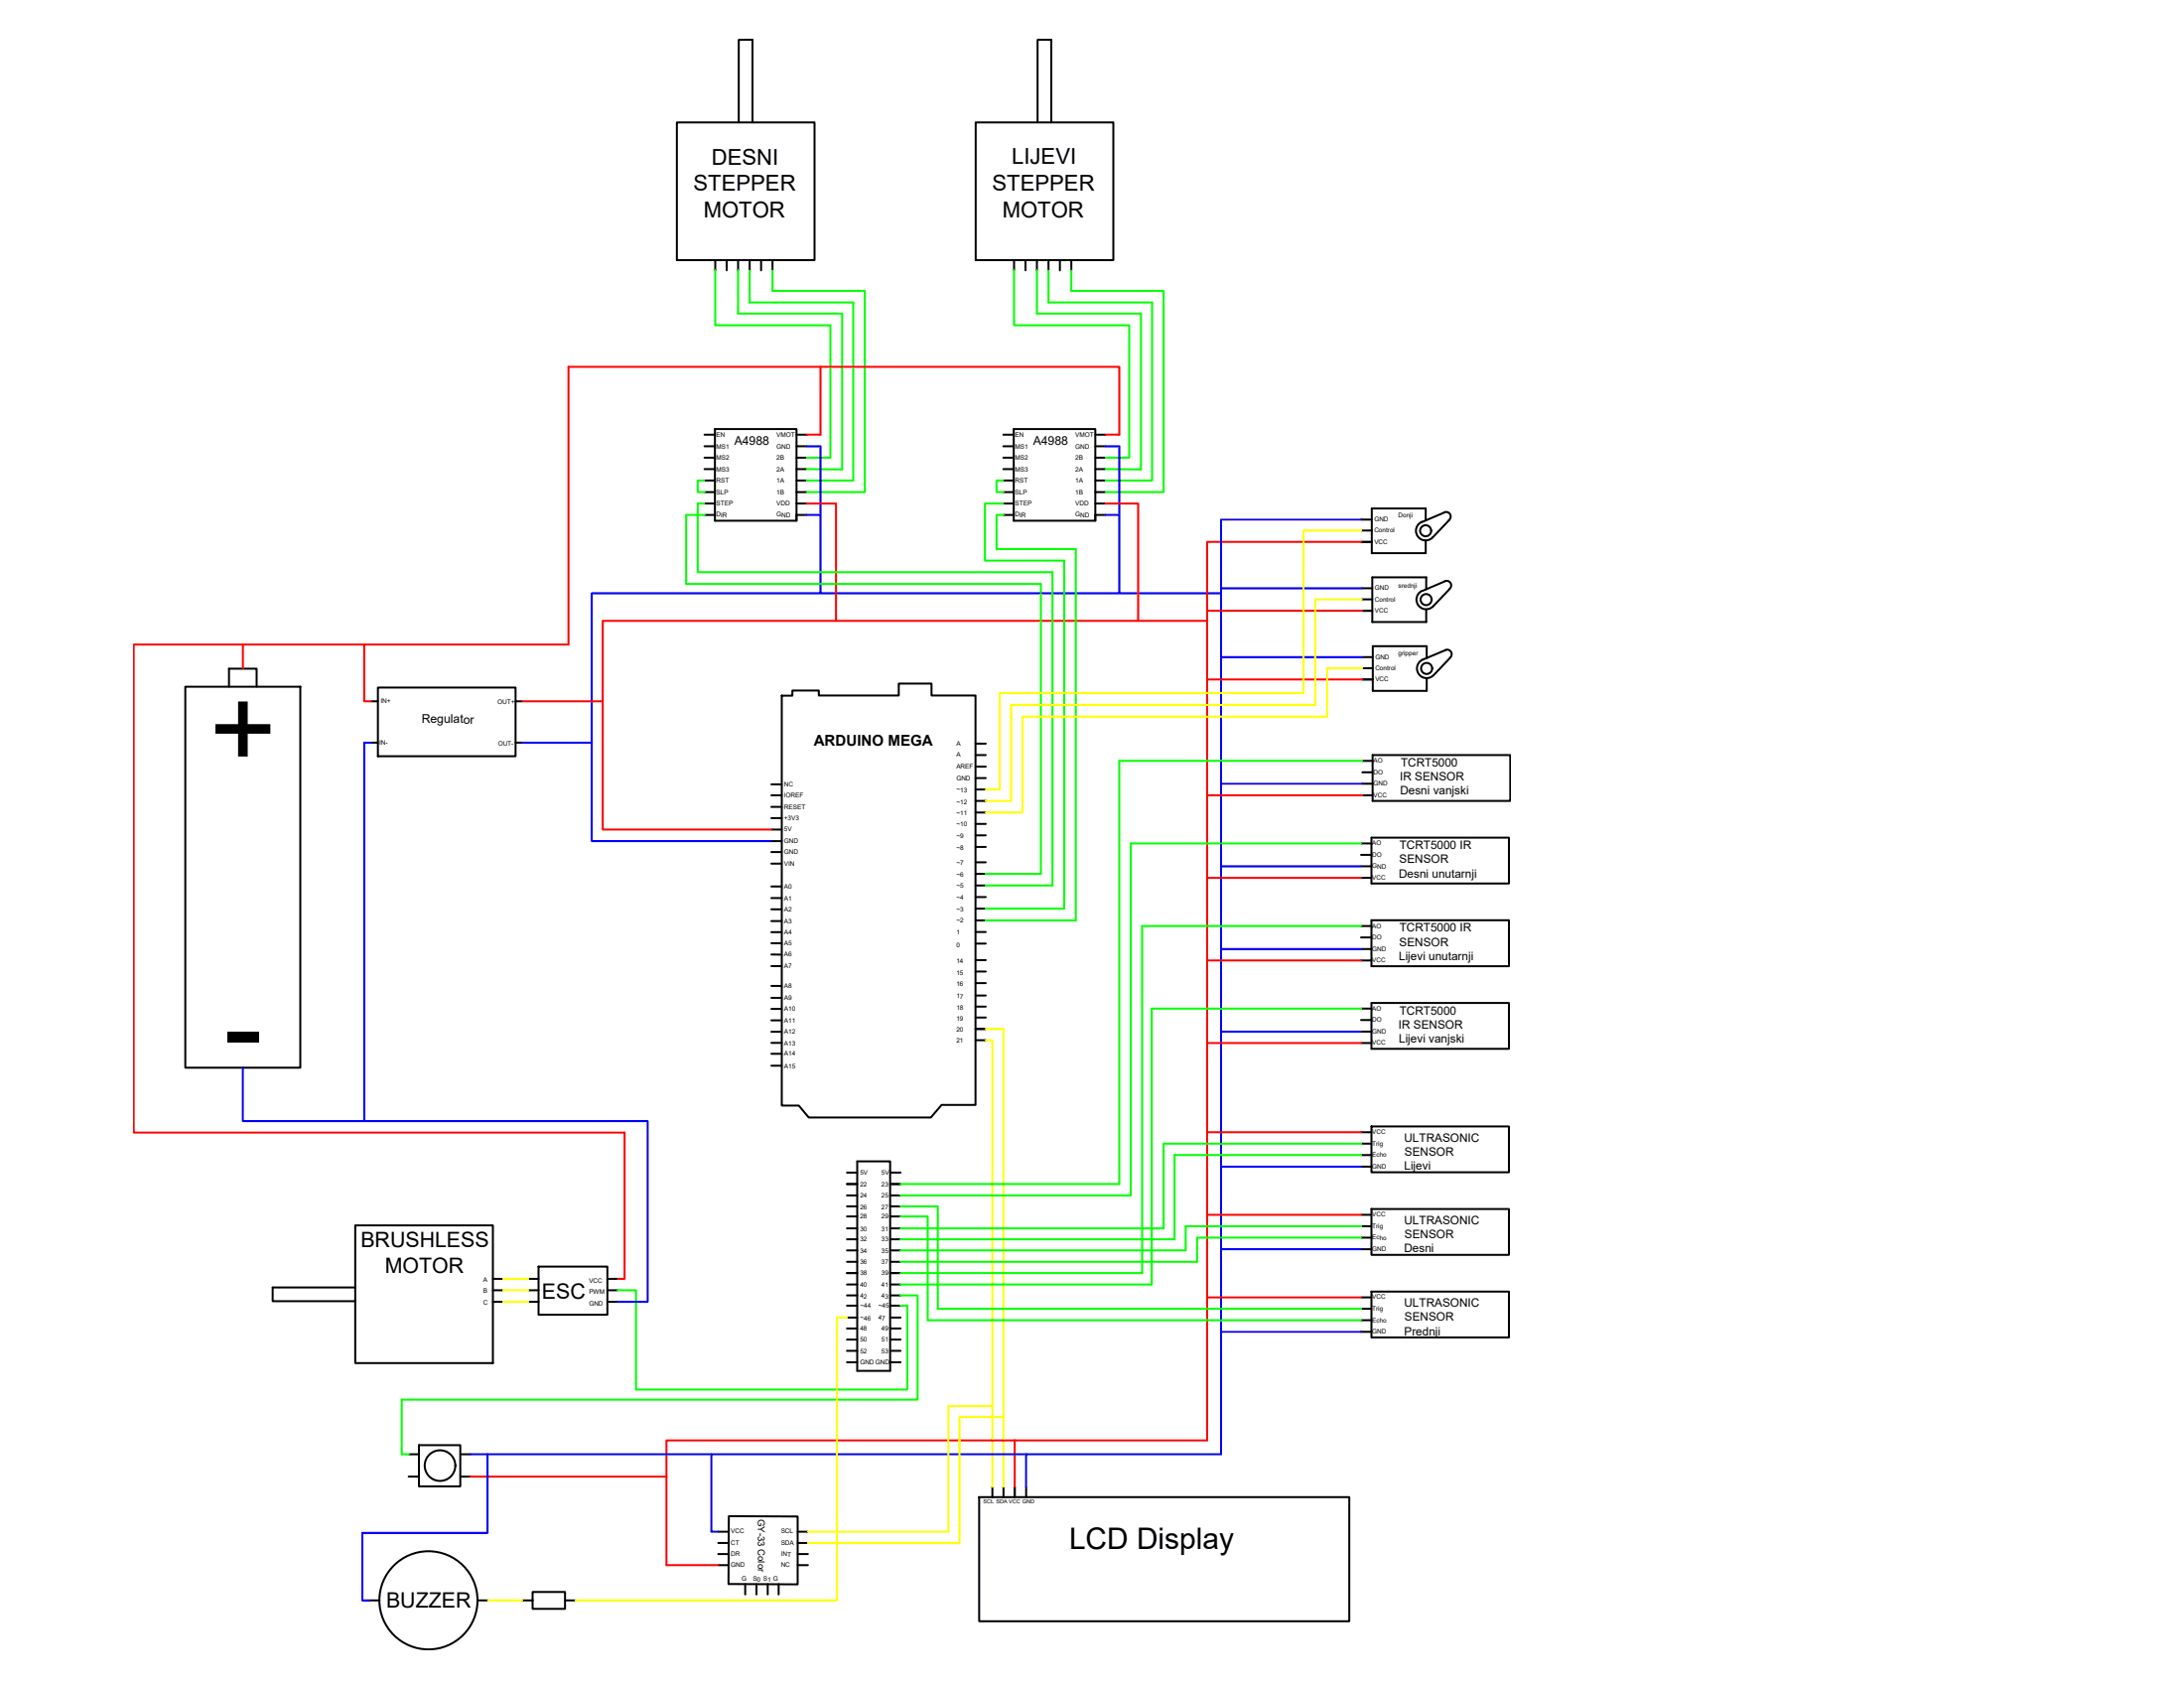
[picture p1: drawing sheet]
<svg xmlns="http://www.w3.org/2000/svg" width="279mm" height="216mm" viewBox="0 0 279 216" stroke-linecap="round" stroke-linejoin="round" font-family="sans-serif">
<!-- layer: 0 -->
<g fill="none" stroke="#000" stroke-width=".25">
<path d="M86.6 15.7h17.6v17.6h-17.6zM94.5 15.7v-10.6h1.8v10.6M124.8 15.7h17.6v17.6h-17.6zM132.7 15.7v-10.6h1.8v10.6M91.5 33.3v1.3M93 33.3v1.3M94.4 33.3v1.3M95.9 33.3v1.3M97.4 33.3v1.3M98.8 33.3v1.3M129.7 33.3v1.3M131.2 33.3v1.3"/>
<path d="M132.7 33.3v1.3M134.1 33.3v1.3M135.6 33.3v1.3M137.1 33.3v1.3M90.1 58.5h1.4M90.1 57.1h1.4M90.1 55.6h1.4M91.5 54.9h10.4v11.7h-10.4zM101.9 58.5h1.3M101.9 57.1h1.3M101.9 55.6h1.3M128.4 58.5h1.3"/>
<path d="M128.4 57.1h1.3M128.4 55.6h1.3M129.7 54.9h10.4v11.7h-10.4zM140.1 58.5h1.3M140.1 57.1h1.3M140.1 55.6h1.3M90.1 65.9h1.4M90.1 64.4h1.4M90.1 62.9h1.4M90.1 61.5h1.4M90.1 60h1.4M101.9 64.4h1.3"/>
<path d="M101.9 62.9h1.3M101.9 61.5h1.3M101.9 60h1.3M103.2 65.9h-1.3v.7M128.4 65.9h1.3M128.4 64.4h1.3M128.4 62.9h1.3M128.4 61.5h1.3M128.4 60h1.3M140.1 64.4h1.3M140.1 62.9h1.3M140.1 61.5h1.3"/>
<path d="M140.1 60h1.3M141.4 65.9h-1.3v.7M174.2 69.3h1.3M174.2 67.9h1.3M174.2 66.5h1.3M174.2 78.1h1.4M174.2 76.7h1.4M174.2 75.2h1.4M182.4 66.6v-1.6h-6.9v5.8h6.9v-1.7M182.5 75.4v-1.6h-6.9v5.8h6.9v-1.7M184.8 74.3a.58 .58 0 0 1 .8 .3 .58 .58 0 0 1-.2 .7M184.8 74.4l-2.8 1.2a1.24 1.24 0 0 0-.6 1.8 1.24 1.24 0 0 0 1.9 .1l2.1-2.2"/>
<path d="M185.4 66.5a.58 .58 0 0 0 .1-.7 .58 .58 0 0 0-.7-.3l-2.9 1.3M185.4 66.5l-2.1 2.2a1.24 1.24 0 0 1-1.9-.1 1.24 1.24 0 0 1 .5-1.9M23.7 87.8h14.7v48.8h-14.7zM29.3 87.8v-2.3h3.5v2.3M47.5 89.7h.8M47.5 95h.8M48.3 87.9h17.7v8.8h-17.7zM66 89.7h.8M66 95h.8M100 89h1.4v-.7h3.4v.7h10.2v-1.6h4.2v1.6h5.6v52.3h-4.3l-1.4 1.6h-15.6l-1.3-1.5h-2.2zM124.8 99.5h1.3M124.8 98.1h1.3"/>
<path d="M124.8 96.6h1.3M124.8 95.1h1.3M174.3 98.8h1.3M174.3 97.3h1.3M174.3 86.9h1.3M174.3 85.5h1.3M174.3 84h1.3M175.6 96.6h17.6v5.8h-17.6zM182.5 84.2v-1.6h-6.9v5.8h6.9v-1.7M185.5 84.1a.57 .57 0 0 0 .1-.7 .57 .57 0 0 0-.7-.2l-2.9 1.2a1.24 1.24 0 0 0-.5 1.8 1.24 1.24 0 0 0 1.9 .2l2.1-2.2M98.7 101.7h1.3M98.7 103.2h1.3"/>
<path d="M98.7 104.6h1.3M98.7 107.6h1.3M98.7 106.1h1.3M98.7 109h1.3M98.7 110.5h1.3M98.7 113.4h1.3M98.7 114.9h1.3M98.7 116.3h1.3M98.7 117.8h1.3M98.7 119.2h1.3M98.7 100.3h1.3M124.8 119.2h1.3"/>
<path d="M124.8 117.7h1.3M124.8 116.2h1.3M124.8 114.7h1.3M124.8 113.3h1.3M124.8 111.8h1.3M124.8 110.3h1.3M124.8 108.3h1.3M124.8 106.8h1.3M124.8 105.4h1.3M124.8 103.9h1.3M124.8 102.4h1.3M124.8 101h1.3"/>
<path d="M174.1 119.9h1.4M174.1 118.4h1.4M174.1 109.3h1.4M174.1 110.8h1.4M174.1 112.3h1.4M174.1 107.9h1.4M174.3 101.7h1.3M174.3 100.2h1.3M175.5 117.7h17.5v5.9h-17.5zM175.5 107.1h17.5v5.9h-17.5zM98.7 120.6h1.3M98.7 122.1h1.3"/>
<path d="M98.7 123.6h1.3M98.7 126.1h1.3M98.7 127.6h1.3M98.7 129h1.3M98.7 130.5h1.3M98.7 132h1.3M98.7 133.4h1.3M98.7 134.8h1.3M98.7 136.3h1.3M124.8 133h1.3M124.8 131.6h1.3M124.8 130.1h1.3"/>
<path d="M124.8 128.7h1.3M124.8 127.3h1.3M124.8 125.7h1.3M124.8 124.3h1.3M124.8 122.8h1.3M124.8 120.7h1.3M174.1 131.9h1.4M174.1 130.5h1.4M174.1 133.4h1.4M174.1 129h1.4M174.1 121.4h1.4M174.1 122.8h1.4"/>
<path d="M175.5 128.3h17.5v5.8h-17.5zM45.4 156.7h17.7v17.6h-17.7zM108.4 150h1.3M108.4 151.4h1.3M108.4 152.9h1.3M108.4 154.3h1.3M108.4 159.9h1.3M108.4 158.5h1.3M108.4 157.1h1.3M108.4 155.6h1.3M109.7 148.5h4.2v26.8h-4.2zM113.9 150h1.3"/>
<path d="M113.9 151.4h1.3M113.9 152.9h1.3M113.9 154.3h1.3M113.9 159.9h1.3M113.9 158.5h1.3M113.9 157.1h1.3M113.9 155.6h1.3M174.1 146.3h1.4M174.1 147.7h1.4M174.1 149.2h1.4M174.1 144.8h1.4M174.1 156.8h1.4"/>
<path d="M174.1 158.3h1.4M174.1 159.8h1.4M174.1 155.4h1.4M175.5 144.1h17.5v5.8h-17.5zM175.5 154.6h17.5v5.9h-17.5zM45.4 164.7h-10.5v1.7h10.5M63.1 166.5h1.3M63.1 165h1.3M63.1 163.6h1.3M67.6 166.5h1.3M67.6 165h1.3M67.6 163.6h1.3"/>
<path d="M68.9 162h8.8v6.2h-8.8zM77.7 166.5h1.3M77.7 165h1.3M77.7 163.6h1.3M108.4 161.4h1.3M108.4 162.8h1.3M108.4 164.3h1.3M108.4 165.7h1.3M108.4 172.8h1.3M108.4 171.3h1.3M108.4 169.9h1.3M108.4 168.5h1.3"/>
<path d="M108.4 167h1.3M108.4 174.2h1.3M113.9 161.4h1.3M113.9 162.8h1.3M113.9 164.3h1.3M113.9 165.7h1.3M113.9 172.8h1.3M113.9 171.3h1.3M113.9 169.9h1.3M113.9 168.5h1.3M113.9 167h1.3M113.9 174.2h1.3"/>
<path d="M174.1 167.4h1.4M174.1 168.9h1.4M174.1 170.3h1.4M174.1 165.9h1.4M175.5 165.2h17.5v5.9h-17.5zM52.3 186h1.3M52.3 188.9h1.3M53.6 184.8h5.3v5.3h-5.3zM58.9 186h1.3M58.9 188.9h1.3M91.9 195.9h1.3M91.9 197.4h1.3"/>
<path d="M91.9 198.8h1.3M102 195.9h1.4M102 197.4h1.4M102 198.8h1.4M125.3 191.5h47.3v15.9h-47.3zM127 190.2v1.3M128.4 190.2v1.3M129.8 190.2v1.3M131.3 190.2v1.3M47.2 204.7h1.4M61.1 204.7h1.3M66.8 204.7h1.3v1.1h4.2v-2.2h-4.2v1.1"/>
<path d="M72.3 204.7h1.3M91.9 200.2h1.3M93.2 202.6v-8.7l8.8 .1v8.6h-8.8M95.3 202.6v1.3M96.8 202.6v1.3M98.2 202.6v1.3M99.6 202.6v1.3M102 200.2h1.4"/>
<circle cx="182.4" cy="67.9" r=".71"/>
<circle cx="182.4" cy="76.7" r=".71"/>
<circle cx="182.5" cy="85.5" r=".71"/>
<circle cx="56.3" cy="187.5" r="1.96"/>
<circle cx="54.8" cy="204.7" r="6.3"/>
</g>
<!-- layer: data -->
<g fill="none" stroke="#0f0" stroke-width=".25">
<path d="M91.5 34.6v7h14.7v16.9h-3M94.4 34.6v5.5h13.3v19.9h-4.5M95.9 34.6v4.1h13.3v22.8h-6M98.8 34.6v2.6h11.8v25.7h-7.4M129.7 34.6v7h14.8v16.9h-3.1M132.7 34.6v5.5h13.3v19.9h-4.6M134.1 34.6v4.1h13.3v22.8h-6M137.1 34.6v2.6h11.8v25.7h-7.5M90.1 61.5h-.8v1.4h.8M90.1 64.4h-.8v8.8h45.3v40.1h-8.5M90.1 65.9h-2.3v8.8h45.4v37.1h-7.1M128.4 61.5h-.9v1.4h.9"/>
<path d="M128.4 65.9h-.9v4.3h10.1v47.5h-11.5M128.4 64.4h-2.4v7.3h10.1v44.5h-10M174.3 97.3h-31.1v54.1h-28M174.1 107.9h-29.4v45h-29.5M174.1 118.4h-28v44.4h-30.9M174.1 129h-26.8v35.3h-32.1M115.2 155.6h3.5v13.3h55.4M115.2 154.3h4.8v13.1h54.1M174.1 158.3h-21v3.1h-37.9M174.1 146.3h-25.2v10.8h-33.7M174.1 147.7h-23.8v10.8h-35.1M174.1 156.8h-22.4v3.1h-36.5"/>
<path d="M79 165h2.4v12.7h34.7v-10.7h-.9M115.2 165.7h2.2v13.3h-66v7h.9"/>
</g>
<!-- layer: negative -->
<g fill="none" stroke="#00f" stroke-width=".25">
<path d="M103.2 57.1h1.8v8.8M141.4 57.1h1.8v8.8M103.2 65.9h1.8v10M141.4 65.9h1.8v10M156.2 75.2h18M174.2 66.5h-18v9.4M47.5 95h-.9v48.4M66.8 95h8.9M156.2 84h18.1M98.7 107.6h-23v-31.7h80.5v110.1h-24.9M156.2 100.2h18.1M156.2 110.8h17.9"/>
<path d="M31.1 136.6v6.8h15.5M156.2 121.4h17.9M156.2 131.9h17.9M46.6 143.4h36.2v23.1h-3.8M156.2 149.2h17.9M156.2 159.8h17.9M156.2 170.3h17.9M60.2 186h30.8M62.4 186v10.1h-16v8.6h.8M131.3 186h-40.3v9.9h.9M131.3 186v4.2"/>
</g>
<!-- layer: positive -->
<g fill="none" stroke="#f00" stroke-width=".25">
<path d="M105 46.9v8.7h-1.8M141.4 55.6h1.8v-8.7h-70.5v35.5h-41.6v3.1M103.2 64.4h3.8v15M141.4 64.4h4.2v15M154.4 78.1h19.8M174.2 69.3h-19.8v10.1M31.1 82.4h-14v62.5h62.8v18.7h-.9M46.6 82.4v7.3h.9M66.8 89.7h10.3M154.4 86.9h19.9M98.7 106.1h-21.6v-26.7h77.3v104.8h-24.6M154.4 101.7h19.9"/>
<path d="M154.4 112.3h19.7M154.4 122.8h19.7M154.4 133.4h19.7M154.4 144.8h19.7M154.4 155.4h19.7M154.4 165.9h19.7M60.2 188.9h25.1M129.8 184.2h-44.5v16h6.6M129.8 184.2v6"/>
</g>
<!-- layer: data2 -->
<path d="M174.2 67.9h-7.4v20.7h-38.9v12.4h-1.8M174.2 76.7h-5.9v13.5h-39v12.2h-3.2M174.3 85.5h-4.5v6.2h-39v12.2h-4.7M126.1 133h.9v57.2M126.1 131.6h2.3v58.6M64.4 163.6h3.2M64.4 165h3.2M64.4 166.5h3.2M108.4 168.5h-1.3v36.2h-33.5M127 179.8h-5.7v16.1h-17.9M128.4 181.2h-5.7v16.2h-19.3M62.4 204.7h4.4" fill="none" stroke="#ff0" stroke-width=".25"/>
<g font-size="14.9">
<text x="26.7" y="98.5">+</text>
<text x="28.6" y="136.6">-</text>
</g>
<text font-size="3.8" x="136.8" y="198.1">LCD Display</text>
<g font-size="2.8">
<text x="91" y="21">DESNI</text>
<text x="129.4" y="21">LIJEVI</text>
<text x="88.7" y="24.4">STEPPER</text>
<text x="90" y="27.8">MOTOR</text>
<text x="126.9" y="24.4">STEPPER</text>
<text x="128.2" y="27.8">MOTOR</text>
</g>
<g font-size="2.7">
<text x="46.1" y="159.5">BRUSHLESS</text>
<text x="49.3" y="162.8">MOTOR</text>
<text x="69.3" y="166.1">ESC</text>
<text x="49.4" y="205.7">BUZZER</text>
</g>
<text font-size="1.9" x="104.1" y="95.3">ARDUINO MEGA</text>
<g font-size="1.6">
<text x="93.9" y="56.9">A4988</text>
<text x="132.2" y="56.9">A4988</text>
<text x="53.9" y="92.5" transform="rotate(1 53.9 92.5)">Regulator</text>
</g>
<g font-size="1.5">
<text x="179.1" y="99.9">IR SENSOR</text>
<text x="179.1" y="101.7">Desni vanjski</text>
<text x="179.2" y="98.1">TCRT5000</text>
<text x="179" y="112.2">Desni unutarnji</text>
<text x="179" y="110.4">SENSOR</text>
<text x="179" y="108.6">TCRT5000 IR</text>
<text x="179" y="119.2">TCRT5000 IR</text>
<text x="179" y="122.8">Lijevi unutarnji</text>
<text x="179" y="121">SENSOR</text>
<text x="178.9" y="131.6">IR SENSOR</text>
<text x="179" y="129.8">TCRT5000</text>
<text x="179" y="133.3">Lijevi vanjski</text>
<text x="179.6" y="146">ULTRASONIC</text>
<text x="179.6" y="149.6">Lijevi</text>
<text x="179.7" y="147.8">SENSOR</text>
<text x="179.6" y="156.6">ULTRASONIC</text>
<text x="179.6" y="160.2">Desni</text>
<text x="179.7" y="158.4">SENSOR</text>
<text x="179.6" y="167.2">ULTRASONIC</text>
<text x="179.6" y="170.8">Prednji</text>
<text x="179.7" y="169">SENSOR</text>
</g>
<text font-size="1.2" x="96.9" y="194.3" transform="rotate(90 96.9 194.3)">GY-33 Color</text>
<g font-size=".8">
<text x="91.6" y="55.9">EN</text>
<text x="91.6" y="58.9">MS2</text>
<text x="91.6" y="57.4" transform="rotate(1 91.6 57.4)">MS1</text>
<text x="99.3" y="58.9">2B</text>
<text x="99.3" y="55.9" transform="rotate(1 99.3 55.9)">VMOT</text>
<text x="99.3" y="57.4" transform="rotate(1 99.3 57.4)">GND</text>
<text x="129.9" y="55.9">EN</text>
<text x="129.9" y="58.9">MS2</text>
<text x="129.9" y="57.4" transform="rotate(1 129.9 57.4)">MS1</text>
<text x="137.6" y="58.9">2B</text>
<text x="137.6" y="55.9" transform="rotate(1 137.6 55.9)">VMOT</text>
<text x="137.6" y="57.4" transform="rotate(1 137.6 57.4)">GND</text>
<text x="91.6" y="63.2">SLP</text>
<text x="91.6" y="60.3" transform="rotate(1 91.6 60.3)">MS3</text>
<text x="91.6" y="61.7" transform="rotate(1 91.6 61.7)">RST</text>
<text x="91.6" y="64.6" transform="rotate(1 91.6 64.6)">STEP</text>
<text x="99.3" y="63.2">1B</text>
<text x="99.3" y="60.3" transform="rotate(1 99.3 60.3)">2A</text>
<text x="99.3" y="61.7" transform="rotate(1 99.3 61.7)">1A</text>
<text x="99.3" y="64.6" transform="rotate(1 99.3 64.6)">VDD</text>
<text x="129.9" y="63.2">SLP</text>
<text x="129.9" y="60.3" transform="rotate(1 129.9 60.3)">MS3</text>
<text x="129.9" y="61.7" transform="rotate(1 129.9 61.7)">RST</text>
<text x="129.9" y="64.6" transform="rotate(1 129.9 64.6)">STEP</text>
<text x="137.6" y="63.2">1B</text>
<text x="137.6" y="60.3" transform="rotate(1 137.6 60.3)">2A</text>
<text x="137.6" y="61.7" transform="rotate(1 137.6 61.7)">1A</text>
<text x="137.6" y="64.6" transform="rotate(1 137.6 64.6)">VDD</text>
<text x="91.6" y="66.1" transform="rotate(1 91.6 66.1)">DIR</text>
<text x="99.3" y="66.1" transform="rotate(1 99.3 66.1)">GND</text>
<text x="129.9" y="66.1" transform="rotate(1 129.9 66.1)">DIR</text>
<text x="137.6" y="66.1" transform="rotate(1 137.6 66.1)">GND</text>
<text x="175.8" y="68.1">Control</text>
<text x="175.8" y="69.6">VCC</text>
<text x="175.8" y="66.7" transform="rotate(1 175.8 66.7)">GND</text>
<text x="178.9" y="66.2" transform="rotate(1 178.9 66.2)">Donji</text>
<text x="175.9" y="75.5" transform="rotate(1 175.9 75.5)">GND</text>
<text x="175.9" y="76.9" transform="rotate(1 175.9 76.9)">Control</text>
<text x="178.9" y="75.2">srednji</text>
<text x="175.9" y="78.4">VCC</text>
<text x="178.9" y="83.8">gripper</text>
<text x="48.7" y="90" transform="rotate(1 48.7 90)">IN+</text>
<text x="175.9" y="85.7">Control</text>
<text x="175.9" y="87.2">VCC</text>
<text x="175.9" y="84.3" transform="rotate(1 175.9 84.3)">GND</text>
<text x="48.5" y="95.2" transform="rotate(1 48.5 95.2)">IN-</text>
<text x="63.6" y="90" transform="rotate(1 63.6 90)">OUT+</text>
<text x="63.7" y="95.3" transform="rotate(1 63.7 95.3)">OUT-</text>
<text x="122.3" y="95.3">A</text>
<text x="100.3" y="102">IOREF</text>
<text x="100.3" y="100.6" transform="rotate(1 100.3 100.6)">NC</text>
<text x="122.3" y="96.8">A</text>
<text x="122.3" y="98.3" transform="rotate(1 122.3 98.3)">AREF</text>
<text x="122.3" y="99.8" transform="rotate(1 122.3 99.8)">GND</text>
<text x="122.3" y="101.3" transform="rotate(1 122.3 101.3)">~13</text>
<text x="175.7" y="101.9">VCC</text>
<text x="175.7" y="97.6" transform="rotate(1 175.7 97.6)">AO</text>
<text x="175.7" y="99.1" transform="rotate(1 175.7 99.1)">DO</text>
<text x="175.7" y="100.5" transform="rotate(1 175.7 100.5)">GND</text>
<text x="100.3" y="103.5">RESET</text>
<text x="100.3" y="106.3">5V</text>
<text x="100.3" y="104.9" transform="rotate(1 100.3 104.9)">+3V3</text>
<text x="100.3" y="107.9" transform="rotate(1 100.3 107.9)">GND</text>
<text x="122.3" y="102.9">~12</text>
<text x="122.3" y="104.3">~11</text>
<text x="122.3" y="105.7">~10</text>
<text x="122.3" y="107.2">~9</text>
<text x="100.3" y="113.7">A0</text>
<text x="100.3" y="109.3" transform="rotate(1 100.3 109.3)">GND</text>
<text x="100.3" y="110.7" transform="rotate(1 100.3 110.7)">VIN</text>
<text x="122.3" y="108.7">~8</text>
<text x="122.3" y="112.2">~6</text>
<text x="122.3" y="110.6" transform="rotate(1 122.3 110.6)">~7</text>
<text x="122.3" y="113.5" transform="rotate(1 122.3 113.5)">~5</text>
<text x="175.5" y="108.1">AO</text>
<text x="175.5" y="112.5">VCC</text>
<text x="175.5" y="109.6" transform="rotate(1 175.5 109.6)">DO</text>
<text x="175.5" y="111.1" transform="rotate(1 175.5 111.1)">GND</text>
<text x="100.3" y="115.1">A1</text>
<text x="100.3" y="118.1">A3</text>
<text x="100.3" y="116.6" transform="rotate(1 100.3 116.6)">A2</text>
<text x="100.3" y="119.5" transform="rotate(1 100.3 119.5)">A4</text>
<text x="122.3" y="116.6">~3</text>
<text x="122.3" y="118">~2</text>
<text x="122.3" y="119.6">1</text>
<text x="122.3" y="115" transform="rotate(1 122.3 115)">~4</text>
<text x="175.5" y="118.7">AO</text>
<text x="100.3" y="122.4">A6</text>
<text x="100.3" y="123.8">A7</text>
<text x="100.3" y="120.9" transform="rotate(1 100.3 120.9)">A5</text>
<text x="122.3" y="121.1">0</text>
<text x="122.3" y="123.2">14</text>
<text x="122.3" y="124.7">15</text>
<text x="175.5" y="121.6">GND</text>
<text x="175.5" y="120.2" transform="rotate(1 175.5 120.2)">DO</text>
<text x="175.5" y="123.1" transform="rotate(1 175.5 123.1)">VCC</text>
<text x="100.3" y="126.3">A8</text>
<text x="100.3" y="127.9" transform="rotate(1 100.3 127.9)">A9</text>
<text x="100.3" y="129.2" transform="rotate(1 100.3 129.2)">A10</text>
<text x="100.3" y="130.8" transform="rotate(1 100.3 130.8)">A11</text>
<text x="122.3" y="126.1">16</text>
<text x="122.3" y="130.5">19</text>
<text x="122.3" y="132">20</text>
<text x="122.3" y="127.7" transform="rotate(1 122.3 127.7)">17</text>
<text x="122.3" y="129.2" transform="rotate(1 122.3 129.2)">18</text>
<text x="175.5" y="129.3">AO</text>
<text x="175.5" y="130.7">DO</text>
<text x="100.3" y="133.7">A13</text>
<text x="100.3" y="132.2" transform="rotate(1 100.3 132.2)">A12</text>
<text x="100.3" y="135" transform="rotate(1 100.3 135)">A14</text>
<text x="100.3" y="136.6" transform="rotate(1 100.3 136.6)">A15</text>
<text x="122.3" y="133.4">21</text>
<text x="175.5" y="132.2">GND</text>
<text x="175.5" y="133.6" transform="rotate(1 175.5 133.6)">VCC</text>
<text x="175.5" y="145" transform="rotate(1 175.5 145)">VCC</text>
<text x="175.5" y="146.6" transform="rotate(1 175.5 146.6)">Trig</text>
<text x="175.5" y="148" transform="rotate(1 175.5 148)">Echo</text>
<text x="175.5" y="149.4" transform="rotate(1 175.5 149.4)">GND</text>
<text x="110" y="151.7">22</text>
<text x="110" y="154.7">26</text>
<text x="110" y="155.9">28</text>
<text x="110" y="150.3" transform="rotate(1 110 150.3)">5V</text>
<text x="110" y="153.2" transform="rotate(1 110 153.2)">24</text>
<text x="112.8" y="151.7">23</text>
<text x="112.8" y="154.7">27</text>
<text x="112.8" y="155.9">29</text>
<text x="112.8" y="150.3" transform="rotate(1 112.8 150.3)">5V</text>
<text x="112.8" y="153.2" transform="rotate(1 112.8 153.2)">25</text>
<text x="175.5" y="155.6" transform="rotate(1 175.5 155.6)">VCC</text>
<text x="110" y="157.5">30</text>
<text x="110" y="158.8">32</text>
<text x="110" y="160.2">34</text>
<text x="110" y="161.7">36</text>
<text x="112.8" y="157.5">31</text>
<text x="112.8" y="158.8">33</text>
<text x="112.8" y="160.2">35</text>
<text x="112.8" y="161.7">37</text>
<text x="175.5" y="160">GND</text>
<text x="175.5" y="157.1" transform="rotate(1 175.5 157.1)">Trig</text>
<text x="175.5" y="158.6" transform="rotate(1 175.5 158.6)">Echo</text>
<text x="61.8" y="164">A</text>
<text x="61.8" y="165.4">B</text>
<text x="61.8" y="166.9">C</text>
<text x="75.4" y="164">VCC</text>
<text x="75.4" y="165.5" transform="rotate(1 75.4 165.5)">PWM</text>
<text x="75.4" y="167" transform="rotate(1 75.4 167)">GND</text>
<text x="110" y="164.6">40</text>
<text x="110" y="167.3">~44</text>
<text x="110" y="163.1" transform="rotate(1 110 163.1)">38</text>
<text x="110" y="166" transform="rotate(1 110 166)">42</text>
<text x="112.4" y="167.3">~45</text>
<text x="112.8" y="164.6">41</text>
<text x="112.8" y="163.1" transform="rotate(1 112.8 163.1)">39</text>
<text x="112.8" y="166" transform="rotate(1 112.8 166)">43</text>
<text x="175.5" y="166.2">VCC</text>
<text x="175.5" y="167.7" transform="rotate(1 175.5 167.7)">Trig</text>
<text x="110" y="170.2">48</text>
<text x="110" y="168.8" transform="rotate(1 110 168.8)">~46</text>
<text x="110" y="171.6" transform="rotate(1 110 171.6)">50</text>
<text x="110" y="173.1" transform="rotate(1 110 173.1)">52</text>
<text x="112.4" y="168.8" transform="rotate(1 112.4 168.8)">47</text>
<text x="112.8" y="170.2">49</text>
<text x="112.8" y="171.6" transform="rotate(1 112.8 171.6)">51</text>
<text x="112.8" y="173.1" transform="rotate(1 112.8 173.1)">53</text>
<text x="175.5" y="170.6">GND</text>
<text x="175.5" y="169.1" transform="rotate(1 175.5 169.1)">Echo</text>
<text x="110" y="174.5" transform="rotate(1 110 174.5)">GND GND</text>
<text x="93.5" y="196.1">VCC</text>
<text x="93.5" y="197.6">CT</text>
<text x="99.9" y="196.1">SCL</text>
<text x="99.9" y="197.6">SDA</text>
<text x="93.5" y="199" transform="rotate(1 93.5 199)">DR</text>
<text x="93.5" y="200.4" transform="rotate(1 93.5 200.4)">GND</text>
<text x="94.9" y="202.2">G</text>
<text x="96.3" y="202.2" transform="rotate(1 96.3 202.2)">S0 S1</text>
<text x="98.9" y="202.2">G</text>
<text x="99.9" y="200.4">NC</text>
<text x="99.9" y="199.1" transform="rotate(1 99.9 199.1)">INT</text>
</g>
<text font-size=".7" x="125.8" y="192.2">SCL SDA VCC GND</text>
</svg>
